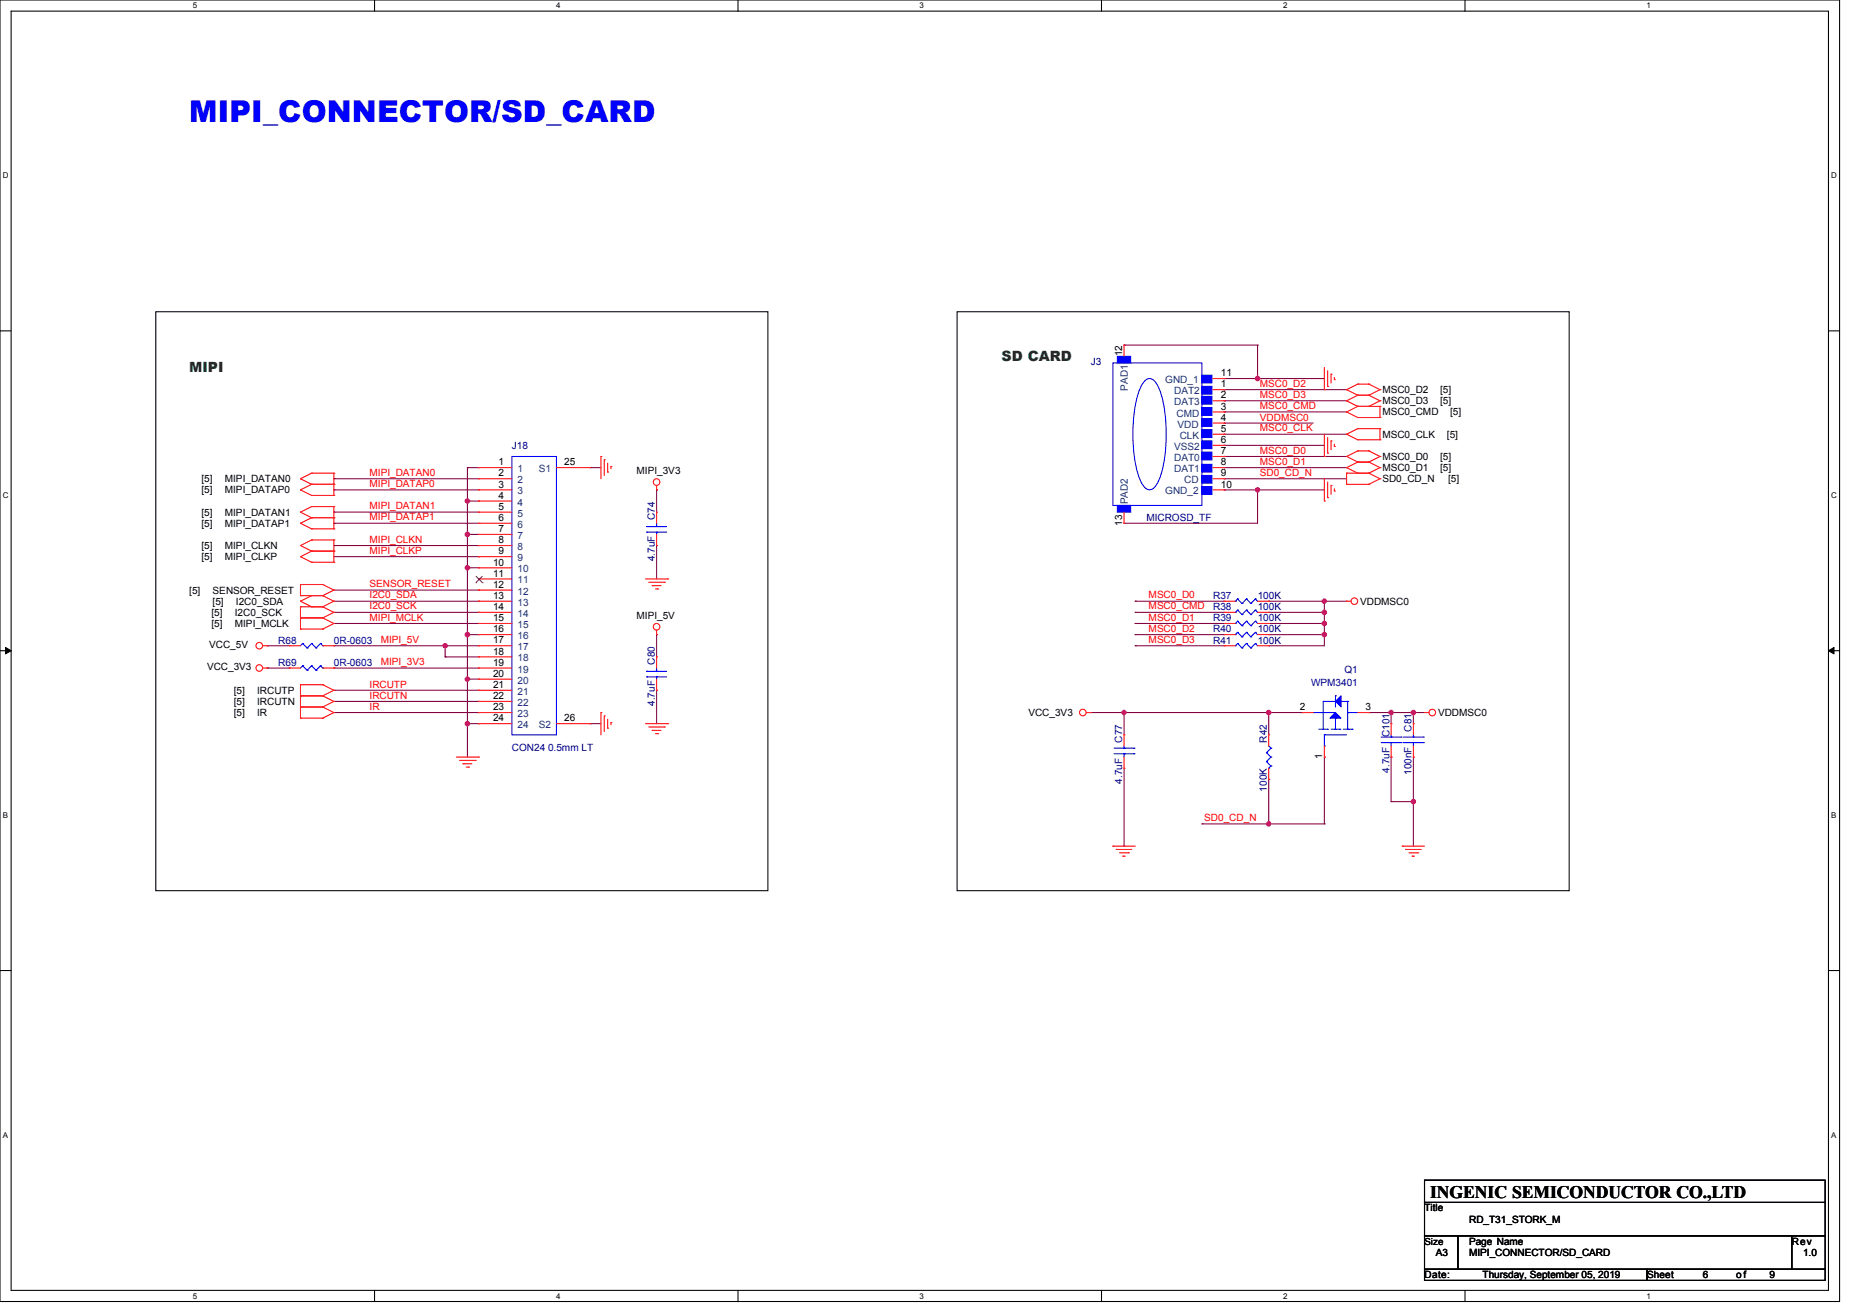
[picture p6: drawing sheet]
<svg xmlns="http://www.w3.org/2000/svg" width="297mm" height="210mm" viewBox="0 0 297 210" stroke-linecap="round" stroke-linejoin="round" font-family="sans-serif">
<path d="M0 0h293.9v207.8h-293.9zM1.8 1.8h290.3v204.3h-290.3z" fill="none" stroke="#000" stroke-width=".17"/>
<g fill="#fff">
<path d="M30.8 .2h.7v1.4h-.7z"/>
<path d="M30.8 206.2h.7v1.5h-.7z"/>
</g>
<path d="M59.8 0v1.8M59.8 206.1v1.7" fill="none" stroke="#000" stroke-width=".17"/>
<g fill="#fff">
<path d="M88.9 .2h.7v1.4h-.7z"/>
<path d="M88.9 206.2h.7v1.5h-.7z"/>
</g>
<path d="M117.9 0v1.8M117.9 206.1v1.7" fill="none" stroke="#000" stroke-width=".17"/>
<g fill="#fff">
<path d="M146.9 .2h.7v1.4h-.7z"/>
<path d="M146.9 206.2h.7v1.5h-.7z"/>
</g>
<path d="M176 0v1.8M176 206.1v1.7" fill="none" stroke="#000" stroke-width=".17"/>
<g fill="#fff">
<path d="M205 .2h.7v1.4h-.7z"/>
<path d="M205 206.2h.7v1.5h-.7z"/>
</g>
<path d="M234.1 0v1.8M234.1 206.1v1.7" fill="none" stroke="#000" stroke-width=".17"/>
<g fill="#fff">
<path d="M263.1 .2h.7v1.4h-.7z"/>
<path d="M263.1 206.2h.7v1.5h-.7z"/>
<path d="M.4 27.3h1v1.4h-1z"/>
<path d="M292.6 27.3h.9v1.4h-.9z"/>
<path d="M.4 78.4h1v1.4h-1z"/>
<path d="M292.6 78.4h.9v1.4h-.9z"/>
</g>
<path d="M0 52.8h1.8M292.1 52.8h1.8" fill="none" stroke="#000" stroke-width=".17"/>
<g fill="#fff">
<path d="M.4 129.4h.9v1.5h-.9z"/>
<path d="M292.6 129.4h.8v1.5h-.8z"/>
</g>
<path d="M0 103.9h1.8M292.1 103.9h1.8" fill="none" stroke="#000" stroke-width=".17"/>
<path d="M.9 103.4l.9 .5-.9 .5zM292.1 103.9l.9-.5v1z" fill="#000" stroke="#000" stroke-width=".16"/>
<g fill="#fff">
<path d="M.4 180.5h.9v1.4h-.9z"/>
<path d="M292.6 180.5h.8v1.4h-.8z"/>
</g>
<path d="M24.9 49.8h97.8v92.4h-97.8zM152.9 49.8h97.8v92.4h-97.8zM0 155h1.8M292.1 155h1.8M227.6 188.5h64v3.5h-64zM227.6 192h64v5.4h-64zM227.6 197.4h5.3v5.3h-5.3zM232.9 197.4h53.4v5.3h-53.4zM286.3 197.4h5.3v5.3h-5.3zM227.6 202.7h35.5v1.8h-35.5zM263.1 202.7h28.5v1.8h-28.5z" fill="none" stroke="#000" stroke-width=".17"/>
<g fill="none" stroke="#800040" stroke-width=".17">
<path d="M179.6 55.1h.1M179.6 55.1h21.3M200.9 55.1h.1M200.9 55.1v5.4M53.3 78.2h.1M53.3 76.5h.1M53.3 78.2h23.2M53.3 76.5h23.2M74.7 74.7h.1M74.7 74.7h1.8M74.7 74.7v46.2M94.2 74.7h.1"/>
<path d="M94.2 74.7h1.8M104.9 78.2h.1M104.9 78.2v3.6M195.6 71.1h.1M195.6 69.3h.1M195.6 65.8h.1M195.6 62.2h.1M195.6 74.7h.1M195.6 72.9h.1M195.6 64h.1M195.6 67.6h.1M195.6 76.5h.1"/>
<path d="M195.6 60.5h.1M195.6 78.2h.1M195.6 71.1h16M195.6 69.3h19.5M195.6 65.8h19.5M195.6 62.2h19.5M195.6 74.7h19.5M195.6 72.9h19.5M195.6 64h19.5M195.6 67.6h14.2M195.6 78.2h16M195.6 76.5h19.5"/>
<path d="M195.6 60.5h16M200.9 78.2h.1M200.9 60.5h.1M200.9 78.2v5.4h-21.3M53.3 83.6h.1M53.3 81.8h.1M53.3 97.8h23.2M53.3 96h23.2M53.3 99.6h23.2M53.3 83.6h23.2M53.3 94.2h23.2M53.3 88.9h23.2"/>
<path d="M53.3 87.1h23.2M53.3 81.8h23.2M74.7 80h.1M74.7 85.3h.1M74.7 90.7h.1M74.7 80h1.8M74.7 85.3h1.8M74.7 90.7h1.8M76.5 94.2h.1M76.5 88.9h.1M76.5 87.1h.1M76.5 96h.1"/>
<path d="M76.5 97.8h.1M76.5 99.6h.1M104.9 87.1h.1M104.9 87.1v5.4M179.6 83.6h.1M181.4 97.8h.1M181.4 99.6h.1M181.4 96h.1M181.4 97.8h14.2M181.4 96h14.2M181.4 99.6h14.2M202.7 97.8h.1"/>
<path d="M202.7 96h.1M202.7 99.6h.1M202.7 97.8h8.9M202.7 96h12.4M202.7 99.6h8.9M211.6 97.8h.1M211.6 96h.1M211.6 99.6h.1M211.6 96v7.1h-8.9M42.7 106.7h.1M42.7 103.1h.1M42.7 103.1h3.5"/>
<path d="M42.7 106.7h3.5M53.3 103.1h.1M53.3 106.7h.1M53.3 113.8h23.2M53.3 103.1h23.2M53.3 106.7h23.2M53.3 112h23.2M53.3 110.2h23.2M71.1 104.9h.1M71.1 103.1h.1M71.1 104.9h5.4M71.1 103.1v1.8"/>
<path d="M74.7 101.3h.1M74.7 108.5h.1M74.7 115.6h.1M74.7 101.3h1.8M74.7 115.6h1.8M74.7 108.5h1.8M76.5 112h.1M76.5 110.2h.1M76.5 113.8h.1M94.2 115.6h.1M94.2 115.6h1.8M104.9 101.3h.1"/>
<path d="M104.9 110.2h.1M104.9 101.3v3.6M104.9 110.2v5.4M174.2 113.8h.1M174.2 113.8h33.8M179.6 113.8h.1M179.6 113.8v3.5M181.4 103.1h.1M181.4 101.3h.1M181.4 103.1h14.2M181.4 101.3h14.2M202.7 113.8h.1"/>
<path d="M202.7 101.3h.1M202.7 103.1h.1M202.7 113.8v3.5M202.7 101.3h8.9M208 113.8h.1M211.6 101.3h.1M218.7 113.8h.1M218.7 113.8h8.9M222.2 113.8h.1M222.2 113.8v1.8M225.8 113.8h.1M225.8 113.8v1.8"/>
<path d="M179.6 135.1h.1M179.6 122.7v12.4M192 131.6h.1M192 131.6h19.6M202.7 124.5h.1M202.7 124.5v7.1M211.6 131.6h.1M211.6 120.9h.1M211.6 120.9v10.7M222.2 128h.1M222.2 120.9h.1M222.2 128h3.6"/>
<path d="M222.2 120.9v7.1M225.8 128h.1M225.8 120.9h.1M225.8 120.9v14.2"/>
</g>
<g fill="#f0f" stroke="#f0f" stroke-width=".17">
<circle cx="222.2" cy="113.8" r=".35"/>
<circle cx="179.6" cy="113.8" r=".35"/>
<circle cx="202.7" cy="113.8" r=".35"/>
<circle cx="202.7" cy="131.6" r=".35"/>
<circle cx="225.8" cy="113.8" r=".35"/>
<circle cx="225.8" cy="128" r=".35"/>
<circle cx="211.6" cy="97.8" r=".35"/>
<circle cx="211.6" cy="96" r=".35"/>
<circle cx="211.6" cy="101.3" r=".35"/>
<circle cx="211.6" cy="99.6" r=".35"/>
<circle cx="200.9" cy="78.2" r=".35"/>
<circle cx="200.9" cy="60.4" r=".35"/>
<circle cx="74.7" cy="80" r=".35"/>
<circle cx="74.7" cy="85.3" r=".35"/>
<circle cx="74.7" cy="90.7" r=".35"/>
<circle cx="74.7" cy="108.5" r=".35"/>
<circle cx="74.7" cy="101.3" r=".35"/>
<circle cx="74.7" cy="115.6" r=".35"/>
<circle cx="71.1" cy="103.1" r=".35"/>
</g>
<g fill="none" stroke="#f00" stroke-width=".17">
<path d="M179.6 55.1h.1M179.6 55.1v1.8M211.6 58.7v3.5M212.1 59.2v2.5M212.7 59.7h.1M212.7 59.7v1.5M48 76.5h.1M48 78.2h.1M48 76.5l1.8 .8M48 78.2l1.8 .9M49.8 75.6h.1M49.8 77.3h.1"/>
<path d="M49.8 79.1h.1M49.8 75.6h3.5M49.8 77.3h3.5M49.8 75.6l-1.8 .9M49.8 77.3l-1.8 .9M49.8 79.1h3.5M53.3 75.6h.1M53.3 77.3h.1M53.3 79.1h.1M53.3 75.6v3.5M76.5 74.7h.1M76.5 76.5h.1"/>
<path d="M76.5 78.2h.1M76.5 74.7h5.3M76.5 76.5h5.3M76.5 78.2h5.3M88.9 74.7h5.3M94.2 74.7h.1M96 72.9h.1M96 72.9v3.6M96.5 73.4h.1M96.5 73.4v2.5M97.1 75.4h.1M97.1 74v1.4"/>
<path d="M97.6 74.5h.1M97.6 74.5v.4M104.9 78.2h.1M104.9 77.5v.7M193.8 74.7h1.8M193.8 76.5h1.8M193.8 78.2h1.8M193.8 62.2h1.8M193.8 64h1.8M193.8 65.8h1.8M193.8 67.6h1.8M193.8 69.3h1.8"/>
<path d="M193.8 71.1h1.8M193.8 72.9h1.8M193.8 60.5h1.8M195.6 62.2h.1M195.6 64h.1M195.6 65.8h.1M195.6 67.6h.1M195.6 69.3h.1M195.6 71.1h.1M195.6 72.9h.1M195.6 74.7h.1M195.6 76.5h.1"/>
<path d="M195.6 78.2h.1M195.6 60.5h.1M211.6 62.2h.1M211.6 72.9h.1M211.6 69.3v3.6M211.6 76.5v3.5M212.1 61.7h.1M212.1 72.4h.1M212.1 79.5h.1M212.1 69.9v2.5M212.1 77v2.5M212.7 70.4h.1"/>
<path d="M212.7 77.5h.1M212.7 70.4v1.4M212.7 77.5v1.4M213.2 60.6h.1M213.2 71.3h.1M213.2 78.4h.1M213.2 60.3v.3M213.2 70.9v.4M213.2 78.1v.3M215.1 62.2h.1M215.1 64h.1M215.1 72.9h.1"/>
<path d="M215.1 74.7h.1M215.1 77.3h.1M215.1 75.6h.1M215.1 65.8h.1M215.1 69.3h.1M215.1 62.2l1.8 .9M215.1 64l1.8 .9M215.1 72.9l1.8 .9M215.1 75.6h3.6M215.1 74.7l1.8 .9M215.1 77.3h3.6M215.1 75.6v1.7"/>
<path d="M215.1 65.8l1.8 .9M215.1 69.3l1.8 .9M216.9 61.3h.1M216.9 63.1h.1M216.9 64.9h.1M216.9 72h.1M216.9 73.8h.1M216.9 75.6h.1M216.9 66.7h.1M216.9 68.5h.1M216.9 70.2h.1M216.9 61.3l-1.8 .9"/>
<path d="M216.9 61.3h1.8M216.9 63.1h1.8M216.9 63.1l-1.8 .9M216.9 64.9h3.6M216.9 72l-1.8 .9M216.9 72h1.8M216.9 73.8h1.8M216.9 73.8l-1.8 .9M216.9 64.9l-1.8 .9M216.9 66.7h3.6M216.9 68.5l-1.8 .8M216.9 68.5h3.6"/>
<path d="M216.9 70.2h3.6M218.7 61.3h.1M218.7 63.1h.1M218.7 64.9h.1M218.7 72h.1M218.7 73.8h.1M218.7 75.6h.1M218.7 77.3h.1M218.7 61.3l1.8 .9M218.7 63.1l1.8 .9M218.7 72l1.8 .9M218.7 73.8l1.8 .9"/>
<path d="M218.7 75.6l1.8 .9M220.5 62.2h.1M220.5 64h.1M220.5 72.9h.1M220.5 74.7h.1M220.5 76.5h.1M220.5 64.9h.1M220.5 66.7h.1M220.5 68.5h.1M220.5 70.2h.1M220.5 62.2l-1.8 .9M220.5 64l-1.8 .9"/>
<path d="M220.5 72.9l-1.8 .9M220.5 74.7l-1.8 .9M220.5 76.5l-1.8 .8M220.5 64.9v1.8M220.5 68.5v1.7M48 81.8h.1M48 87.1h.1M48 83.6h.1M48 88.9h.1M48 96h.1M48 98.7h.1M48 96.9h.1"/>
<path d="M48 95.1h.1M48 93.3h.1M48 81.8l1.8 .9M48 87.1l1.8 .9M48 83.6l1.8 .9M48 88.9l1.8 .9M48 93.3v1.8M48 96.9v3.6M48 95.1h3.6M48 96.9h3.6M48 96l1.8 .9M48 98.7h3.6"/>
<path d="M48 93.3h3.6M49.8 80.9h.1M49.8 82.7h.1M49.8 86.2h.1M49.8 88h.1M49.8 84.5h.1M49.8 89.8h.1M49.8 95.1h.1M49.8 96.9h.1M49.8 80.9l-1.8 .9M49.8 80.9h3.5M49.8 82.7h3.5"/>
<path d="M49.8 86.2l-1.8 .9M49.8 86.2h3.5M49.8 88h3.5M49.8 82.7l-1.8 .9M49.8 84.5h3.5M49.8 88l-1.8 .9M49.8 89.8h3.5M49.8 95.1l-1.8 .9M51.6 95.1h.1M51.6 96.9h.1M51.6 98.7h.1M51.6 93.3h.1"/>
<path d="M51.6 95.1l1.7 .9M51.6 96.9l1.7 .9M51.6 93.3l1.7 .9M51.6 98.7l1.7 .9M53.3 80.9h.1M53.3 82.7h.1M53.3 86.2h.1M53.3 88h.1M53.3 84.5h.1M53.3 89.8h.1M53.3 96h.1M53.3 97.8h.1"/>
<path d="M53.3 94.2h.1M53.3 99.6h.1M53.3 80.9v3.6M53.3 86.2v3.6M53.3 96l-1.7 .9M53.3 97.8l-1.7 .9M53.3 94.2l-1.7 .9M53.3 99.6l-1.7 .9M76.5 80h.1M76.5 81.8h.1M76.5 83.6h.1M76.5 85.3h.1"/>
<path d="M76.5 87.1h.1M76.5 88.9h.1M76.5 90.7h.1M76.5 92.5h.1M76.5 94.2h.1M76.5 96h.1M76.5 97.8h.1M76.5 99.6h.1M76.5 96h5.3M76.5 92.5h5.3M76.5 97.8h5.3M76.5 80h5.3"/>
<path d="M76.5 81.8h5.3M76.5 83.6h5.3M76.5 85.3h5.3M76.5 87.1h5.3M76.5 88.9h5.3M76.5 90.7h5.3M76.5 94.2h5.3M76.5 99.6h5.3M103.1 92.5h3.6M103.7 93h2.5M104.2 93.5h.1M104.2 93.5h1.4"/>
<path d="M104.7 94.1h.4M104.9 87.1h.1M104.9 81.8h.1M104.9 81.8v1.8M104.9 85.3v1.8M105.1 94.1h.1M106.2 93h.1M106.7 92.5h.1M179.6 83.6h.1M179.6 81.8v1.8M195.6 97.8h.1M195.6 99.6h.1"/>
<path d="M195.6 96h.1M195.6 96h1.8M195.6 97.8h1.8M195.6 99.6h1.8M200.9 96h1.8M200.9 97.8h1.8M200.9 99.6h1.8M202.7 97.8h.1M202.7 99.6h.1M202.7 96h.1M211.6 80h.1M215.1 96h.1"/>
<path d="M215.1 96h.7M42 103.1h.7M42 106.7h.7M42.7 103.1h.1M42.7 106.7h.1M46.2 103.1h.1M46.2 106.7h.1M46.2 103.1h1.8M46.2 106.7h1.8M48 111.1h.1M48 109.3h.1M48 112.9h.1"/>
<path d="M48 100.5h.1M48 114.7h.1M48 109.3h3.6M48 111.1h3.6M48 109.3v5.4M48 112.9h3.6M48 100.5h3.6M48 114.7h3.6M51.6 109.3h.1M51.6 111.1h.1M51.6 112.9h.1M51.6 100.5h.1"/>
<path d="M51.6 114.7h.1M51.6 109.3l1.7 .9M51.6 111.1l1.7 .9M51.6 112.9l1.7 .9M51.6 103.1h1.7M51.6 106.7h1.7M53.3 110.2h.1M53.3 112h.1M53.3 113.8h.1M53.3 103.1h.1M53.3 106.7h.1M53.3 110.2l-1.7 .9"/>
<path d="M53.3 112l-1.7 .9M53.3 113.8l-1.7 .9M76.5 101.3h.1M76.5 103.1h.1M76.5 104.9h.1M76.5 106.7h.1M76.5 108.5h.1M76.5 110.2h.1M76.5 112h.1M76.5 113.8h.1M76.5 115.6h.1M76.5 113.8h5.3"/>
<path d="M76.5 103.1h5.3M76.5 106.7h5.3M76.5 115.6h5.3M76.5 101.3h5.3M76.5 104.9h5.3M76.5 108.5h5.3M76.5 110.2h5.3M76.5 112h5.3M88.9 115.6h5.3M94.2 115.6h.1M96 113.8h.1M96 113.8v3.5"/>
<path d="M96.5 114.3h.1M96.5 114.3v2.5M97.1 116.3h.1M97.1 114.9v1.4M97.6 115.4h.1M97.6 115.4v.3M103.1 115.6h3.6M103.7 116.1h2.5M104.2 116.6h.1M104.2 116.6h1.4M104.7 117.2h.4M104.9 101.3h.1"/>
<path d="M104.9 110.2h.1M104.9 104.9h.1M104.9 100.6v.7M104.9 104.9v1.8M104.9 108.5v1.7M105.1 117.2h.1M106.2 116.1h.1M106.7 115.6h.1M173.5 113.8h.7M174.2 113.8h.1M179.6 117.3h.1M179.6 117.3v1.8"/>
<path d="M195.6 103.1h.1M195.6 101.3h.1M195.6 103.1h1.8M195.6 101.3h1.8M200.9 103.1h1.8M200.9 101.3h1.8M202.7 117.3h.1M202.7 103.1h.1M202.7 101.3h.1M202.7 117.3v1.8M208 113.8h.1M208 113.8h1.8"/>
<path d="M211.6 119.1v1.8M216.9 113.8h1.8M218.7 113.8h.1M222.2 115.6h.1M222.2 115.6v1.7M222.2 119.1v1.8M225.8 115.6h.1M225.8 115.6v1.7M225.8 119.1v1.8M227.6 113.8h.1M227.6 113.8h.7M72.9 120.9h3.6"/>
<path d="M73.4 121.4h2.5M74 122h.1M74 122h1.4M74.5 122.5h.4M74.9 122.5h.1M75.9 121.4h.1M76.5 120.9h.1M177.8 135.1h.1M177.8 135.1h3.6M178.3 135.7h.1M178.3 135.7h2.5M178.9 136.2h1.4"/>
<path d="M179.4 136.7h.1M179.4 136.7h.4M179.6 122.7h.1M179.6 120.9v1.8M180.3 136.2h.1M202.7 124.5h.1M202.7 122.7v1.8M211.6 120.9h.1M222.2 120.9h.1M224 135.1h.1M224 135.1h3.6M224.6 135.7h.1"/>
<path d="M224.6 135.7h2.5M225.1 136.2h1.4M225.6 136.7h.1M225.6 136.7h.4M225.8 120.9h.1M226.5 136.2h.1"/>
<circle cx="104.9" cy="77" r=".53"/>
<circle cx="216.4" cy="96" r=".53"/>
<circle cx="41.4" cy="103.1" r=".53"/>
<circle cx="41.4" cy="106.7" r=".53"/>
<circle cx="104.9" cy="100.1" r=".53"/>
<circle cx="173" cy="113.8" r=".53"/>
<circle cx="228.8" cy="113.8" r=".53"/>
</g>
<g fill="none" stroke="#00f" stroke-width=".17">
<path d="M177.8 58h14.2v22.7h-14.2zM81.8 72.9h7.1v44.4h-7.1zM182.8 60.9a1.01 1.01 0 0 1 1.7 0 11.1 11.1 0 0 1 1.7 5.6 23.5 23.5 0 0 1-1 10 2.22 2.22 0 0 1-1.5 1.7 2.22 2.22 0 0 1-1.6-1.7 24.1 24.1 0 0 1 0-14.3zM103.3 84.1h.1M103.3 85h.1M103.3 84.1h3.2M103.3 85h3.2M104.9 85h.1M104.9 84.1h.1M104.9 83.6v.5M104.9 85v.3M197.4 97.8h.1"/>
<path d="M197.4 99.6h.1M197.4 96h.1M197.7 97.4h.1M197.7 99.2h.1M197.7 95.7h.1M197.7 97.4l.7 .7M197.7 97.4l-.3 .4M197.7 99.2l.7 .7M197.7 99.2l-.3 .4M197.7 95.7l.7 .7M197.7 95.7l-.3 .3M198.4 98.1h.1"/>
<path d="M198.4 99.9h.1M198.4 96.4h.1M199.1 97.4h.1M199.1 99.2h.1M199.1 95.7h.1M199.1 97.4l.7 .7M199.1 97.4l-.7 .7M199.1 99.2l.7 .7M199.1 99.2l-.7 .7M199.1 95.7l.7 .7M199.1 95.7l-.7 .7M199.8 98.1h.1"/>
<path d="M199.8 99.9h.1M199.8 96.4h.1M200.6 97.4h.1M200.6 99.2h.1M200.6 95.7h.1M200.6 97.4l.3 .4M200.6 97.4l-.8 .7M200.6 99.2l.3 .4M200.6 99.2l-.8 .7M200.6 95.7l.3 .3M200.6 95.7l-.8 .7M48.4 102.8h.1"/>
<path d="M48.4 106.3h.1M48.4 102.8l-.4 .3M48.4 102.8l.7 .7M48.4 106.3l-.4 .4M48.4 106.3l.7 .7M49.1 103.5h.1M49.1 107h.1M49.8 102.8h.1M49.8 106.3h.1M49.8 102.8l-.7 .7M49.8 102.8l.7 .7M49.8 106.3l-.7 .7"/>
<path d="M49.8 106.3l.7 .7M50.5 103.5h.1M50.5 107h.1M51.2 102.8h.1M51.2 106.3h.1M51.2 102.8l-.7 .7M51.2 102.8l.4 .3M51.2 106.3l-.7 .7M51.2 106.3l.4 .4M51.6 103.1h.1M51.6 106.7h.1M103.3 107.2h.1"/>
<path d="M103.3 108.1h.1M103.3 107.2h3.2M103.3 108.1h3.2M104.9 108.1h.1M104.9 107.2h.1M104.9 106.7v.5M104.9 108.1v.4M178 119.5h3.2M179.6 119.5h.1M179.6 119.1v.4M181.2 119.5h.1M197.4 103.1h.1"/>
<path d="M197.4 101.3h.1M197.7 102.8h.1M197.7 101h.1M197.7 102.8l.7 .7M197.7 102.8l-.3 .3M197.7 101l.7 .7M197.7 101l-.3 .3M198.4 103.5h.1M198.4 101.7h.1M199.1 102.8h.1M199.1 101h.1M199.1 102.8l.7 .7"/>
<path d="M199.1 102.8l-.7 .7M199.1 101l.7 .7M199.1 101l-.7 .7M199.8 103.5h.1M199.8 101.7h.1M200.6 102.8h.1M200.6 101h.1M200.6 102.8l.3 .3M200.6 102.8l-.8 .7M200.6 101l.3 .3M200.6 101l-.8 .7M202.7 119.1l.4 .4"/>
<path d="M203.1 119.5h.1M203.1 119.5l-.8 .7M209.8 113.8h.1M209.8 113.8h3.6M210.7 116.5h1.4M211.4 112h.1M211.4 112v4.5M211.4 112h2M211.6 117.3h.1M211.6 119.1h.1M211.6 117.3h3.5M211.6 117.3v1.8"/>
<path d="M212.1 116.5h.1M212.7 116.5h1.4M213.4 111.1h.1M213.4 112h.1M213.4 114.7h.1M213.4 111.1v1.8M213.4 114.7v1.8M214.1 116.5h.1M214.2 112h1.1M214.6 116.5h1.4M215.3 112h.1M215.3 116.5h.1"/>
<path d="M215.3 113.8h.1M215.3 112v4.5M215.3 113.8h1.6M216 116.5h.1M220.7 118.6h3.1M220.7 117.7h3.1M222.2 117.7h.1M222.2 118.6h.1M222.2 117.3v.4M222.2 118.6v.5M223.8 118.6h.1M223.8 117.7h.1"/>
<path d="M224.2 118.6h3.2M224.2 117.7h3.2M225.8 117.7h.1M225.8 118.6h.1M225.8 117.3v.4M225.8 118.6v.5M227.4 118.6h.1M227.4 117.7h.1M178 120.4h3.2M179.6 120.4h.1M179.6 120.4v.5M181.2 120.4h.1"/>
<path d="M202.3 120.2h.1M202.3 121.6h.1M202.3 120.2l.8 .7M202.3 121.6l.8 .7M202.7 122.7h.1M203.1 120.9h.1M203.1 122.3h.1M203.1 120.9l-.8 .7M203.1 122.3l-.4 .4"/>
</g>
<path d="M76 93.1h.1M76 92l1.1 1.1M77.1 93.1h.1M77.1 92l-1.1 1.1" fill="none" stroke="#804000" stroke-width=".16"/>
<g fill="#00f" stroke="#00f" stroke-width=".17">
<path d="M213.4 113.8l.8 .9h-1.7z"/>
<path d="M214.2 111.1v1.8l-.8-.9z"/>
<path d="M192 66.9h1.6v1.2h-1.6z" fill-rule="evenodd"/>
<path d="M192 63.3h1.6v1.2h-1.6z" fill-rule="evenodd"/>
<path d="M192 61.7h1.6v1.2h-1.6z" fill-rule="evenodd"/>
<path d="M192 59.9h1.6v1.3h-1.6z" fill-rule="evenodd"/>
<path d="M192 65.1h1.6v1.2h-1.6z" fill-rule="evenodd"/>
<path d="M192 77.7h1.6v1.2h-1.6z" fill-rule="evenodd"/>
<path d="M192 70.4h1.6v1.2h-1.6z" fill-rule="evenodd"/>
<path d="M192 72.2h1.6v1.2h-1.6z" fill-rule="evenodd"/>
<path d="M192 74.1h1.6v1.3h-1.6z" fill-rule="evenodd"/>
<path d="M178.5 56.9h2.1v1.1h-2.1z" fill-rule="evenodd"/>
<path d="M178.5 80.7h2.1v1.1h-2.1z" fill-rule="evenodd"/>
<path d="M192 75.9h1.6v1.3h-1.6z" fill-rule="evenodd"/>
<path d="M192 68.6h1.6v1.3h-1.6z" fill-rule="evenodd"/>
</g>
<text font-size="4.8" fill="#00f" x="30.2" y="19.5">MIPI_CONNECTOR/SD_CARD</text>
<text font-size="2.8" x="228.5" y="191.3">INGENIC SEMICONDUCTOR CO.,LTD</text>
<text font-size="2.3" fill="#008000" x="160" y="57.6">SD CARD</text>
<text font-size="2.2" fill="#008000" x="30.2" y="59.4">MIPI</text>
<g font-size="1.6" fill="#000080">
<text x="174.3" y="58.3">J3</text>
<text x="81.8" y="71.7">J18</text>
<text x="104.6" y="83" transform="rotate(-90 104.6 83)">C74</text>
<text x="183.1" y="83.2">MICROSD_TF</text>
<text x="104.6" y="89.6" transform="rotate(-90 104.6 89.6)">4.7uF</text>
<text x="193.8" y="95.7">R37</text>
<text x="200.9" y="95.7">100K</text>
<text x="193.8" y="97.5">R38</text>
<text x="193.8" y="101">R40</text>
<text x="193.8" y="99.2">R39</text>
<text x="200.9" y="97.5">100K</text>
<text x="200.9" y="101">100K</text>
<text x="200.9" y="99.2">100K</text>
<text x="44.5" y="102.8">R68</text>
<text x="44.5" y="106.3">R69</text>
<text x="53.3" y="102.8">0R-0603</text>
<text x="53.3" y="106.3">0R-0603</text>
<text x="104.6" y="106.2" transform="rotate(-90 104.6 106.2)">C80</text>
<text x="193.8" y="102.8">R41</text>
<text x="200.9" y="102.8">100K</text>
<text x="214.8" y="107.4">Q1</text>
<text x="104.6" y="112.7" transform="rotate(-90 104.6 112.7)">4.7uF</text>
<text x="209.5" y="109.5">WPM3401</text>
<text x="81.8" y="119.9">CON24 0.5mm LT</text>
<text x="179.3" y="118.6" transform="rotate(-90 179.3 118.6)">C77</text>
<text x="202.4" y="118.6" transform="rotate(-90 202.4 118.6)">R42</text>
<text x="222" y="117.7" transform="rotate(-90 222 117.7)">C101</text>
<text x="225.5" y="116.8" transform="rotate(-90 225.5 116.8)">C81</text>
<text x="179.3" y="125.2" transform="rotate(-90 179.3 125.2)">4.7uF</text>
<text x="222" y="123.4" transform="rotate(-90 222 123.4)">4.7uF</text>
<text x="225.5" y="123.8" transform="rotate(-90 225.5 123.8)">100nF</text>
<text x="202.4" y="126.4" transform="rotate(-90 202.4 126.4)">100K</text>
</g>
<g font-size="1.6">
<text x="179.3" y="56.9" transform="rotate(-90 179.3 56.9)">12</text>
<text x="195.1" y="61.9">1</text>
<text x="195.1" y="63.6">2</text>
<text x="195.1" y="65.4">3</text>
<text x="195.1" y="60.1">11</text>
<text x="220.8" y="62.8">MSC0_D2</text>
<text x="220.8" y="64.6">MSC0_D3</text>
<text x="230.1" y="62.8">[5]</text>
<text x="230.1" y="64.6">[5]</text>
<text x="195.1" y="67.2">4</text>
<text x="195.1" y="69">5</text>
<text x="195.1" y="70.7">6</text>
<text x="220.8" y="66.3">MSC0_CMD</text>
<text x="220.8" y="69.9">MSC0_CLK</text>
<text x="231.2" y="69.9">[5]</text>
<text x="231.7" y="66.3">[5]</text>
<text x="32.2" y="77">[5]</text>
<text x="35.9" y="77">MIPI_DATAN0</text>
<text x="79.7" y="74.3">1</text>
<text x="79.7" y="76.1">2</text>
<text x="79.7" y="77.9">3</text>
<text x="90.2" y="74.3">25</text>
<text x="101.7" y="75.8">MIPI_3V3</text>
<text x="195.1" y="72.5">7</text>
<text x="195.1" y="74.3">8</text>
<text x="195.1" y="76.1">9</text>
<text x="195.1" y="77.9">10</text>
<text x="220.8" y="73.4">MSC0_D0</text>
<text x="220.8" y="75.2">MSC0_D1</text>
<text x="220.8" y="77">SD0_CD_N</text>
<text x="230.1" y="73.4">[5]</text>
<text x="230.1" y="75.2">[5]</text>
<text x="231.3" y="77">[5]</text>
<text x="32.2" y="82.3">[5]</text>
<text x="32.2" y="78.8">[5]</text>
<text x="35.9" y="82.3">MIPI_DATAN1</text>
<text x="35.9" y="78.8">MIPI_DATAP0</text>
<text x="79.7" y="79.6">4</text>
<text x="79.7" y="81.4">5</text>
<text x="79.7" y="83.2">6</text>
<text x="179.3" y="83.9" transform="rotate(-90 179.3 83.9)">13</text>
<text x="32.2" y="87.7">[5]</text>
<text x="32.2" y="84.1">[5]</text>
<text x="32.2" y="89.5">[5]</text>
<text x="35.9" y="87.7">MIPI_CLKN</text>
<text x="35.9" y="84.1">MIPI_DATAP1</text>
<text x="35.9" y="89.5">MIPI_CLKP</text>
<text x="79.7" y="85">7</text>
<text x="79.7" y="86.8">8</text>
<text x="79.7" y="88.5">9</text>
<text x="30.2" y="94.8">[5]</text>
<text x="34" y="94.8">SENSOR_RESET</text>
<text x="78.8" y="90.3">10</text>
<text x="78.8" y="92.1">11</text>
<text x="78.8" y="93.9">12</text>
<text x="78.8" y="95.6">13</text>
<text x="33.8" y="98.3">[5]</text>
<text x="33.8" y="100.1">[5]</text>
<text x="34" y="96.6">[5]</text>
<text x="37.5" y="98.3">I2C0_SCK</text>
<text x="37.5" y="100.1">MIPI_MCLK</text>
<text x="37.7" y="96.6">I2C0_SDA</text>
<text x="78.8" y="97.4">14</text>
<text x="78.8" y="99.2">15</text>
<text x="78.8" y="101">16</text>
<text x="101.7" y="98.9">MIPI_5V</text>
<text x="217.3" y="96.6">VDDMSC0</text>
<text x="33.1" y="107">VCC_3V3</text>
<text x="33.4" y="103.5">VCC_5V</text>
<text x="78.8" y="102.8">17</text>
<text x="78.8" y="104.5">18</text>
<text x="78.8" y="106.3">19</text>
<text x="37.3" y="110.8">[5]</text>
<text x="37.3" y="112.6">[5]</text>
<text x="41.1" y="110.8">IRCUTP</text>
<text x="41.1" y="112.6">IRCUTN</text>
<text x="78.8" y="108.1">20</text>
<text x="78.8" y="109.9">21</text>
<text x="78.8" y="111.6">22</text>
<text x="78.8" y="113.4">23</text>
<text x="207.7" y="113.4">2</text>
<text x="218.2" y="113.4">3</text>
<text x="37.3" y="114.3">[5]</text>
<text x="41.1" y="114.3">IR</text>
<text x="78.8" y="115.2">24</text>
<text x="90.2" y="115.2">26</text>
<text x="164.3" y="114.3">VCC_3V3</text>
<text x="229.7" y="114.3">VDDMSC0</text>
<text x="211.2" y="121.3" transform="rotate(-90 211.2 121.3)">1</text>
<text x="227.6" y="193.5">Title</text>
<text x="234.7" y="195.2">RD_T31_STORK_M</text>
<text x="229.4" y="200.6">A3</text>
<text x="234.7" y="198.8">Page Name</text>
<text x="234.7" y="200.6">MIPI_CONNECTOR/SD_CARD</text>
<text x="286.3" y="198.8">Rev</text>
<text x="288.1" y="200.6">1.0</text>
<text x="227.6" y="204.1">Date:</text>
<text x="236.9" y="204.1">Thursday, September 05, 2019</text>
<text x="263.1" y="204.1">Sheet</text>
<text x="272.1" y="204.1">6</text>
<text x="277.4" y="204.1">of</text>
<text x="282.7" y="204.1">9</text>
</g>
<g font-size="1.6" fill="#004080">
<text x="180.2" y="62.4" transform="rotate(-90 180.2 62.4)">PAD1</text>
<text x="186.2" y="61.2">GND_1</text>
<text x="187.6" y="63">DAT2</text>
<text x="187.6" y="64.7">DAT3</text>
<text x="187.6" y="71.9">VSS2</text>
<text x="188" y="66.5">CMD</text>
<text x="188.1" y="68.3">VDD</text>
<text x="188.5" y="70.1">CLK</text>
<text x="82.7" y="75.4">1</text>
<text x="82.7" y="77.2">2</text>
<text x="86.1" y="75.4">S1</text>
<text x="187.6" y="73.6">DAT0</text>
<text x="187.6" y="75.4">DAT1</text>
<text x="189.2" y="77.2">CD</text>
<text x="82.7" y="79">3</text>
<text x="82.7" y="80.7">4</text>
<text x="82.7" y="82.5">5</text>
<text x="180.2" y="80.5" transform="rotate(-90 180.2 80.5)">PAD2</text>
<text x="186.2" y="79">GND_2</text>
<text x="82.7" y="84.3">6</text>
<text x="82.7" y="86.1">7</text>
<text x="82.7" y="87.8">8</text>
<text x="82.7" y="89.6">9</text>
<text x="82.7" y="91.4">10</text>
<text x="82.7" y="93.2">11</text>
<text x="82.7" y="95">12</text>
<text x="82.7" y="96.7">13</text>
<text x="82.7" y="98.5">14</text>
<text x="82.7" y="100.3">15</text>
<text x="82.7" y="102.1">16</text>
<text x="82.7" y="103.8">17</text>
<text x="82.7" y="105.6">18</text>
<text x="82.7" y="107.4">19</text>
<text x="82.7" y="109.2">20</text>
<text x="82.7" y="111">21</text>
<text x="82.7" y="112.7">22</text>
<text x="82.7" y="114.5">23</text>
<text x="82.7" y="116.3">24</text>
<text x="86.1" y="116.3">S2</text>
</g>
<g font-size="1.6" fill="#f00">
<text x="201.3" y="65.3">MSC0_CMD</text>
<text x="201.3" y="61.8">MSC0_D2</text>
<text x="201.3" y="63.5">MSC0_D3</text>
<text x="201.3" y="68.9">MSC0_CLK</text>
<text x="201.3" y="67.2">VDDMSC0</text>
<text x="59" y="77.8">MIPI_DATAP0</text>
<text x="59" y="76">MIPI_DATAN0</text>
<text x="201.3" y="74.2">MSC0_D1</text>
<text x="201.3" y="72.4">MSC0_D0</text>
<text x="201.3" y="76">SD0_CD_N</text>
<text x="59" y="83.1">MIPI_DATAP1</text>
<text x="59" y="81.3">MIPI_DATAN1</text>
<text x="59" y="88.4">MIPI_CLKP</text>
<text x="59" y="86.7">MIPI_CLKN</text>
<text x="59" y="93.8">SENSOR_RESET</text>
<text x="59" y="95.5">I2C0_SDA</text>
<text x="183.5" y="95.5">MSC0_D0</text>
<text x="59" y="97.3">I2C0_SCK</text>
<text x="59" y="99.1">MIPI_MCLK</text>
<text x="183.5" y="97.3">MSC0_CMD</text>
<text x="183.5" y="99.1">MSC0_D1</text>
<text x="183.5" y="100.9">MSC0_D2</text>
<text x="60.8" y="102.7">MIPI_5V</text>
<text x="60.8" y="106.2">MIPI_3V3</text>
<text x="183.5" y="102.7">MSC0_D3</text>
<text x="59" y="111.7">IRCUTN</text>
<text x="59" y="109.9">IRCUTP</text>
<text x="59" y="113.4">IR</text>
<text x="192.4" y="131.1">SD0_CD_N</text>
</g>
<text font-size="1.5" x="227.6" y="198.7">Size</text>
<g font-size="1.3">
<text x="30.8" y="1.3">5</text>
<text x="88.9" y="1.3">4</text>
<text x="146.9" y="1.3">3</text>
<text x="205" y="1.3">2</text>
<text x="263.1" y="1.3">1</text>
<text x=".4" y="28.5">D</text>
<text x="292.5" y="28.5">D</text>
<text x=".4" y="79.5">C</text>
<text x="292.5" y="79.5">C</text>
<text x=".4" y="130.6">B</text>
<text x="292.5" y="130.6">B</text>
<text x=".4" y="181.7">A</text>
<text x="292.5" y="181.7">A</text>
<text x="30.8" y="207.4">5</text>
<text x="88.9" y="207.4">4</text>
<text x="146.9" y="207.4">3</text>
<text x="205" y="207.4">2</text>
<text x="263.1" y="207.4">1</text>
</g>
</svg>
